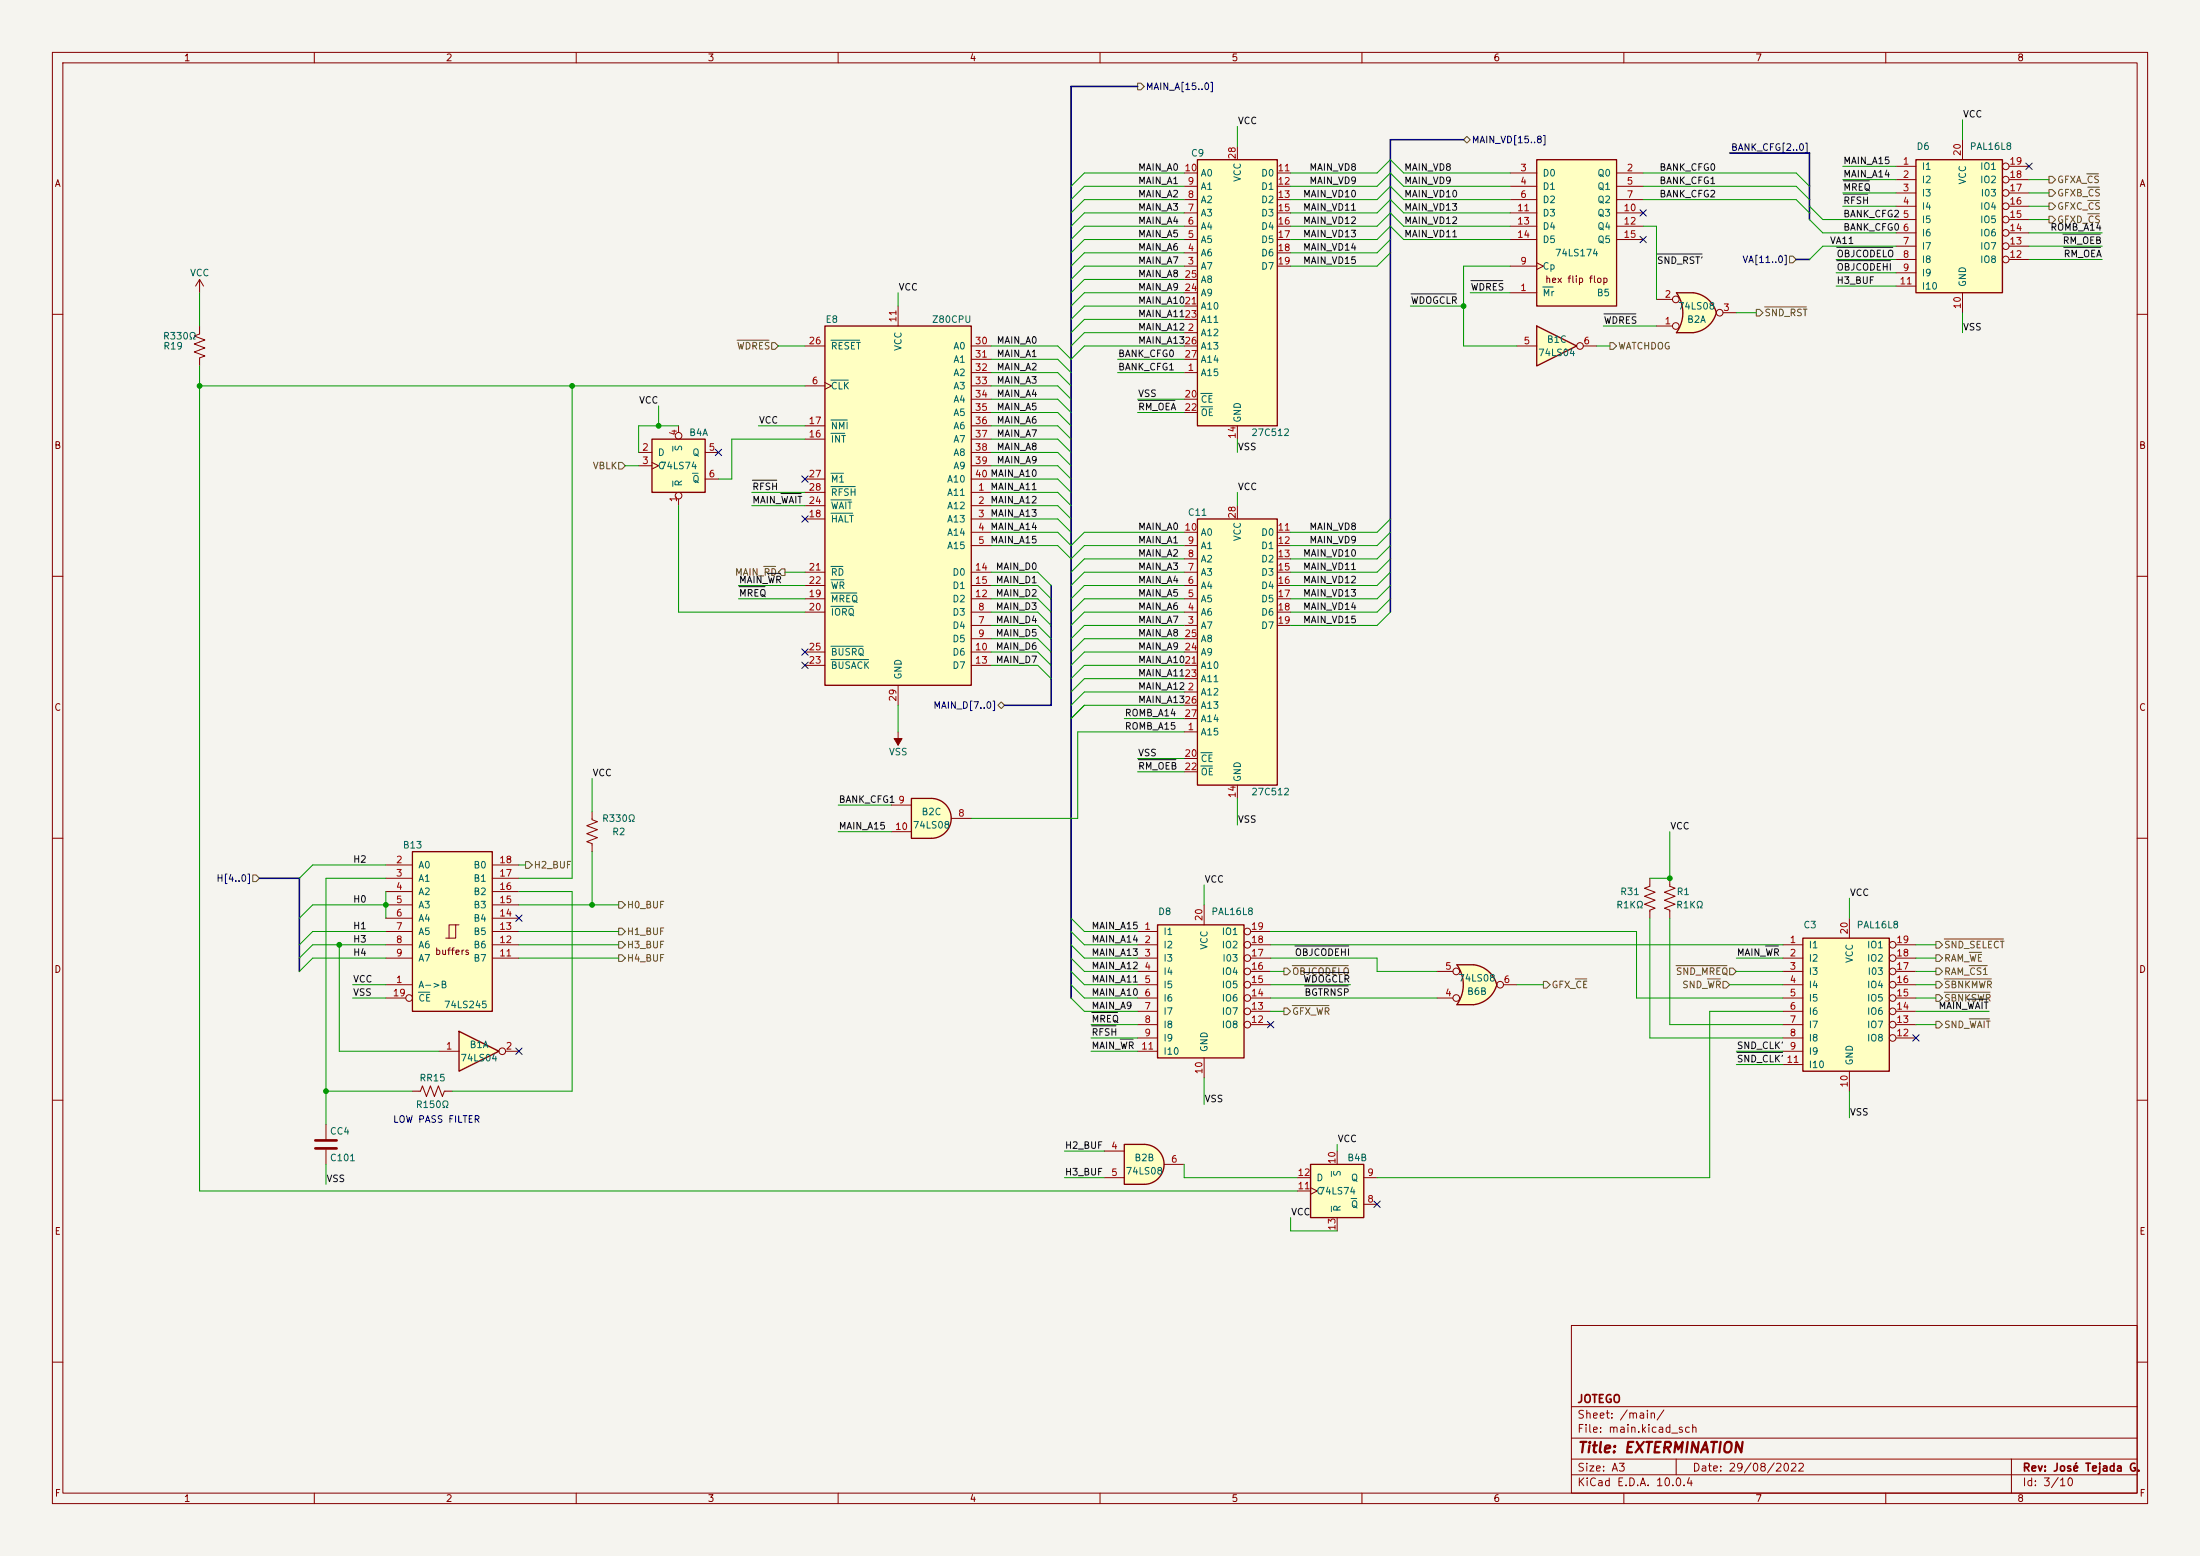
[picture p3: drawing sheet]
<svg xmlns="http://www.w3.org/2000/svg" width="420mm" height="297mm" viewBox="0 0 420 297" stroke-linecap="round" stroke-linejoin="round" font-family="sans-serif">
<path d="M0 0h420v297h-420z" fill="#f5f4ef" stroke="#f5f4ef" stroke-width=".19"/>
<g fill="none" stroke="#840000" stroke-width=".19">
<path d="M10 10h400v277h-400zM12 12h396v273h-396zM60 10v2M110 10v2M160 10v2M210 10v2M260 10v2M310 10v2M360 10v2M10 60h2M408 60h2M10 110h2"/>
<path d="M408 110h2M10 160h2M113 154.9v1.6l1 .3-2 .8 2 .8-2 .7 2 .8-2 .8 1 .3v1.6M408 160h2M315 167.6v1.6l-1.1 .3 2.1 .8-2.1 .8 2.1 .7-2.1 .8 2.1 .8-1 .3v1.6M10 210h2M408 210h2M300 253h108v32h-108zM10 260h2M300 278.5h108M300 274.5h108M300 268.5h108"/>
<path d="M320 278.5v3M384 278.5v6.5M408 260h2M60 285v2M110 285v2M160 285v2M210 285v2M260 285v2M300 281.5h108M310 285v2M360 285v2"/>
</g>
<path d="M78.7 162.6h15.3v30.4h-15.3z" fill="#ffffc2"/>
<g fill="none" stroke="#840000" stroke-width=".19">
<path d="M73.7 165.1h5M73.7 167.6h5M73.7 170.2h5M73.7 172.7h5M73.7 175.3h5M73.7 177.8h5M87 176.5h-1.3v2.6M87.6 176.5h-.6v2.6h-1.9M94 165.1h5.1M94 167.6h5.1M94 170.2h5.1M94 172.7h5.1"/>
<path d="M94 175.3h5.1M94 177.8h5.1M73.7 188h5M73.7 180.3h5M73.7 182.9h5M73.7 190.5h3.8M94 180.3h5.1M94 182.9h5.1"/>
<circle cx="78.1" cy="190.5" r=".63"/>
</g>
<path d="M78.7 162.6h15.3v30.4h-15.3z" fill="none" stroke="#840000" stroke-width=".25"/>
<path d="M79.9 189.4h2.1" fill="none" stroke="#006464" stroke-width=".19"/>
<path d="M87.6 196.9l7.6 3.8-7.6 3.8z" fill="#ffffc2"/>
<path d="M87.6 196.9l7.6 3.8-7.6 3.8z" fill="none" stroke="#840000" stroke-width=".25"/>
<g fill="none" stroke="#840000" stroke-width=".19">
<path d="M78.7 208.3h1.6l.3-1 .8 2 .8-2 .7 2 .8-2 .8 2 .3-1h1.6M83.8 200.7h3.8M96.5 200.7h2.6"/>
<circle cx="95.9" cy="200.7" r=".63"/>
</g>
<path d="M250.2 222.2h10.1v10.2h-10.1z" fill="#ffffc2"/>
<path d="M250.2 222.2h10.1v10.2h-10.1z" fill="none" stroke="#840000" stroke-width=".25"/>
<path d="M255.3 219.7v2.5M247.6 224.8h2.6M247.6 227.3h2.6M250.2 226.7l1.3 .6-1.3 .7M255.3 232.4v2.5M260.3 229.9h2.6M260.3 224.8h2.6" fill="none" stroke="#840000" stroke-width=".19"/>
<path d="M254.2 223.6v1M254.2 230.3v1M257.9 228.8h1.1" fill="none" stroke="#006464" stroke-width=".19"/>
<path d="M278.1 191.8h3.2M278.1 184.2h3.2" fill="none" stroke="#ffffc2" stroke-width=".19"/>
<g fill="#ffffc2" stroke="#ffffc2" stroke-width=".19">
<path d="M281.3 184.1a5.2 5.2 0 0 1 4.4 3.9l-5 1.3z"/>
<path d="M280.8 186.7l4.9 1.3a5.1 5.1 0 0 1-4.4 3.8z"/>
</g>
<path d="M278.1 184.2h3.2v7.6h-3.2a6.6 6.6 0 0 0 0-7.6z" fill="#ffffc2"/>
<path d="M281.3 184.2h-3.2a6.6 6.6 0 0 1 0 7.6h3.2M281.3 184.1a5.2 5.2 0 0 1 4.4 3.9 5.2 5.2 0 0 1-4.4 3.8" fill="none" stroke="#840000" stroke-width=".25"/>
<g fill="none" stroke="#840000" stroke-width=".19">
<path d="M38.1 53.3v2.6M38.1 53.3l-.8 1.3M38.1 53.3l.8 1.3M38.1 62.2v1.6l-1 .3 2 .8-2 .8 2 .7-2 .8 2 .7-1 .4v1.6M274.3 190.5h3.1M274.3 185.4h3.1M287 188h2.6M62.2 214.6v2.8M62.2 219.5v2.7"/>
<circle cx="278" cy="190.5" r=".63"/>
<circle cx="278" cy="185.4" r=".63"/>
<circle cx="286.4" cy="188" r=".63"/>
</g>
<path d="M60.2 217.7h4.1M60.2 219.2h4.1" fill="none" stroke="#840000" stroke-width=".51"/>
<path d="M293.4 30.5h15.2v27.9h-15.2z" fill="#ffffc2"/>
<path d="M293.4 30.5h15.2v27.9h-15.2z" fill="none" stroke="#840000" stroke-width=".25"/>
<g fill="none" stroke="#840000" stroke-width=".19">
<path d="M288.3 33h5.1M288.3 35.6h5.1M288.3 38.1h5.1M308.6 33h5.1M308.6 35.6h5.1M308.6 38.1h5.1M288.3 55.9h5.1M288.3 50.8h5.1M288.3 40.6h5.1M288.3 43.2h5.1M288.3 45.7h5.1M293.4 50.2l1.2 .6-1.2 .6"/>
<path d="M308.6 40.6h5.1M308.6 43.2h5.1M308.6 45.7h5.1"/>
</g>
<path d="M294.5 54.8h2" fill="none" stroke="#006464" stroke-width=".19"/>
<path d="M293.4 62.2l7.6 3.8-7.6 3.9z" fill="#ffffc2"/>
<path d="M293.4 62.2l7.6 3.8-7.6 3.9z" fill="none" stroke="#840000" stroke-width=".25"/>
<g fill="none" stroke="#840000" stroke-width=".19">
<path d="M289.6 66h3.8M302.3 66h2.5"/>
<circle cx="301.6" cy="66" r=".63"/>
</g>
<path d="M365.8 30.5h16.5v25.4h-16.5z" fill="#ffffc2"/>
<path d="M365.8 30.5h16.5v25.4h-16.5z" fill="none" stroke="#840000" stroke-width=".25"/>
<g fill="none" stroke="#840000" stroke-width=".19">
<path d="M361.9 31.8h3.9M361.9 34.3h3.9M361.9 36.8h3.9M361.9 39.4h3.9M374.6 26.7v3.8M383.5 31.8h3.8M383.5 34.3h3.8M383.5 36.8h3.8M383.5 39.4h3.8M361.9 41.9h3.9M361.9 44.5h3.9M361.9 47h3.9"/>
<path d="M361.9 49.5h3.9M361.9 52.1h3.9M361.9 54.6h3.9M374.6 55.9v3.8M383.5 41.9h3.8M383.5 44.5h3.8M383.5 47h3.8M383.5 49.5h3.8"/>
<circle cx="382.9" cy="34.3" r=".63"/>
<circle cx="382.9" cy="31.7" r=".63"/>
<circle cx="382.9" cy="39.4" r=".63"/>
<circle cx="382.9" cy="36.8" r=".63"/>
<circle cx="382.9" cy="49.5" r=".63"/>
<circle cx="382.9" cy="44.4" r=".63"/>
<circle cx="382.9" cy="47" r=".63"/>
<circle cx="382.9" cy="41.9" r=".63"/>
</g>
<path d="M320 55.9h3.2M320 63.5h3.2" fill="none" stroke="#ffffc2" stroke-width=".19"/>
<g fill="#ffffc2" stroke="#ffffc2" stroke-width=".19">
<path d="M323.2 55.9a5.2 5.2 0 0 1 4.5 3.8l-5.1 1.3z"/>
<path d="M322.7 58.4l5 1.3a5.1 5.1 0 0 1-4.5 3.8z"/>
</g>
<path d="M320 55.9h3.2v7.6h-3.2a6.6 6.6 0 0 0 0-7.6z" fill="#ffffc2"/>
<path d="M323.2 55.9h-3.2a6.6 6.6 0 0 1 0 7.6h3.2M323.2 55.9a5.2 5.2 0 0 1 4.5 3.8 5.2 5.2 0 0 1-4.5 3.8" fill="none" stroke="#840000" stroke-width=".25"/>
<g fill="none" stroke="#840000" stroke-width=".19">
<path d="M316.2 57.2h3.1M328.9 59.7h2.6M316.2 62.2h3.1M171.4 139.7v2.5"/>
<circle cx="319.9" cy="57.1" r=".63"/>
<circle cx="328.3" cy="59.7" r=".63"/>
<circle cx="319.9" cy="62.2" r=".63"/>
</g>
<path d="M170.7 141h1.5l-.8 1.2z" fill="#840000" stroke="#840000" stroke-width=".19"/>
<path d="M177.8 152.4a3.8 3.8 0 0 1 3.8 3.8 3.8 3.8 0 0 1-3.8 3.8z" fill="#ffffc2" stroke="#ffffc2" stroke-width=".19"/>
<path d="M174 152.4h3.8v7.6h-3.8z" fill="#ffffc2"/>
<path d="M174 152.4h3.8a3.8 3.8 0 0 1 3.8 3.8 3.8 3.8 0 0 1-3.8 3.8h-3.8z" fill="none" stroke="#840000" stroke-width=".25"/>
<path d="M170.2 153.7h3.8M170.2 158.8h3.8M181.6 156.2h3.8M318.8 167.6v1.6l1 .3-2 .8 2 .8-2 .7 2 .8-2 .8 1 .3v1.6" fill="none" stroke="#840000" stroke-width=".19"/>
<path d="M157.5 62.2h27.9v68.6h-27.9z" fill="#ffffc2"/>
<path d="M157.5 62.2h27.9v68.6h-27.9z" fill="none" stroke="#840000" stroke-width=".25"/>
<g fill="none" stroke="#840000" stroke-width=".19">
<path d="M171.4 58.4v3.8M153.7 73.7h3.8M153.7 66h3.8M157.5 73l1.2 .7-1.2 .6M185.4 73.7h3.8M185.4 66h3.8M185.4 68.6h3.8M185.4 71.1h3.8M185.4 76.2h3.8M185.4 78.7h3.8M153.7 94h3.8M153.7 96.5h3.8"/>
<path d="M153.7 99.1h3.8M153.7 83.8h3.8M153.7 81.3h3.8M153.7 91.4h3.8M185.4 94h3.8M185.4 96.5h3.8M185.4 99.1h3.8M185.4 83.8h3.8M185.4 81.3h3.8M185.4 91.4h3.8M185.4 86.4h3.8M185.4 88.9h3.8"/>
<path d="M153.7 116.8h3.8M153.7 114.3h3.8M153.7 109.2h3.8M153.7 111.8h3.8M185.4 101.6h3.8M185.4 104.1h3.8M185.4 119.4h3.8M185.4 116.8h3.8M185.4 114.3h3.8M185.4 109.2h3.8M185.4 111.8h3.8M153.7 124.5h3.8"/>
<path d="M153.7 127h3.8M171.4 130.8v3.8M185.4 121.9h3.8M185.4 124.5h3.8M185.4 127h3.8"/>
</g>
<g fill="none" stroke="#006464" stroke-width=".19">
<path d="M158.6 72.6h3.3M158.6 64.9h5.5M158.6 82.7h2.7M158.6 80.2h3.2M158.6 98h4.2M158.6 95.4h3.9M158.6 90.3h2.4M158.6 92.9h4.7M158.6 113.2h5M158.6 115.7h4.3M158.6 108.1h2.3M158.6 110.7h2.5"/>
<path d="M158.6 125.9h7.2M158.6 123.4h6.2"/>
</g>
<path d="M344.2 179.1h16.5v25.4h-16.5z" fill="#ffffc2"/>
<path d="M344.2 179.1h16.5v25.4h-16.5z" fill="none" stroke="#840000" stroke-width=".25"/>
<g fill="none" stroke="#840000" stroke-width=".19">
<path d="M353.1 175.3v3.8M340.4 180.3h3.8M340.4 182.9h3.8M340.4 185.4h3.8M340.4 188h3.8M340.4 190.5h3.8M340.4 193h3.8M340.4 195.6h3.8M340.4 198.1h3.8M361.9 180.3h3.9M361.9 182.9h3.9M361.9 185.4h3.9"/>
<path d="M361.9 188h3.9M361.9 190.5h3.9M361.9 193h3.9M361.9 195.6h3.9M361.9 198.1h3.9M340.4 200.7h3.8M340.4 203.2h3.8M353.1 204.5v3.8"/>
<circle cx="361.3" cy="188" r=".63"/>
<circle cx="361.3" cy="198.1" r=".63"/>
<circle cx="361.3" cy="193" r=".63"/>
<circle cx="361.3" cy="195.6" r=".63"/>
<circle cx="361.3" cy="185.4" r=".63"/>
<circle cx="361.3" cy="180.3" r=".63"/>
<circle cx="361.3" cy="182.9" r=".63"/>
<circle cx="361.3" cy="190.5" r=".63"/>
</g>
<path d="M228.6 30.5h15.2v50.8h-15.2z" fill="#ffffc2"/>
<path d="M228.6 30.5h15.2v50.8h-15.2z" fill="none" stroke="#840000" stroke-width=".25"/>
<g fill="none" stroke="#840000" stroke-width=".19">
<path d="M226.1 38.1h2.5M226.1 35.6h2.5M226.1 33h2.5M236.2 27.9v2.6M243.8 38.1h2.6M243.8 35.6h2.6M243.8 33h2.6M226.1 50.8h2.5M226.1 48.3h2.5M226.1 45.7h2.5M226.1 43.2h2.5M226.1 40.6h2.5"/>
<path d="M226.1 58.4h2.5M226.1 55.9h2.5M226.1 53.3h2.5M243.8 50.8h2.6M243.8 48.3h2.6M243.8 45.7h2.6M243.8 43.2h2.6M243.8 40.6h2.6M226.1 71.1h2.5M226.1 63.5h2.5M226.1 76.2h2.5M226.1 78.7h2.5"/>
<path d="M226.1 61h2.5M226.1 66h2.5M226.1 68.6h2.5M236.2 81.3v2.5"/>
</g>
<path d="M229.2 75.1h2.2M229.2 77.6h2.3" fill="none" stroke="#006464" stroke-width=".19"/>
<path d="M218.4 218.4a3.8 3.8 0 0 1 3.8 3.8 3.8 3.8 0 0 1-3.8 3.9z" fill="#ffffc2" stroke="#ffffc2" stroke-width=".19"/>
<path d="M214.6 218.4h3.8v7.7h-3.8z" fill="#ffffc2"/>
<path d="M214.6 218.4h3.8a3.8 3.8 0 0 1 3.8 3.8 3.8 3.8 0 0 1-3.8 3.9h-3.8z" fill="none" stroke="#840000" stroke-width=".25"/>
<path d="M210.8 219.7h3.8M210.8 224.8h3.8M222.2 222.2h3.9" fill="none" stroke="#840000" stroke-width=".19"/>
<path d="M124.5 83.8h10.1v10.2h-10.1z" fill="#ffffc2"/>
<path d="M124.5 83.8h10.1v10.2h-10.1z" fill="none" stroke="#840000" stroke-width=".25"/>
<g fill="none" stroke="#840000" stroke-width=".19">
<path d="M121.9 86.4h2.6M121.9 88.9h2.6M124.5 88.3l1.2 .6-1.2 .6M129.5 81.3v1.3M129.5 95.3v1.2M134.6 86.4h2.6M134.6 91.4h2.6"/>
<circle cx="129.5" cy="94.6" r=".63"/>
<circle cx="129.5" cy="83.2" r=".63"/>
</g>
<path d="M128.4 85.2v.9M128.4 91.8v1M132.2 90.3h1.1" fill="none" stroke="#006464" stroke-width=".19"/>
<path d="M228.6 99.1h15.2v50.8h-15.2z" fill="#ffffc2"/>
<path d="M228.6 99.1h15.2v50.8h-15.2z" fill="none" stroke="#840000" stroke-width=".25"/>
<g fill="none" stroke="#840000" stroke-width=".19">
<path d="M236.2 96.5v2.6M226.1 119.4h2.5M226.1 116.8h2.5M226.1 114.3h2.5M226.1 111.8h2.5M226.1 109.2h2.5M226.1 106.7h2.5M226.1 104.1h2.5M226.1 101.6h2.5M243.8 119.4h2.6M243.8 116.8h2.6M243.8 114.3h2.6"/>
<path d="M243.8 111.8h2.6M243.8 109.2h2.6M243.8 106.7h2.6M243.8 104.1h2.6M243.8 101.6h2.6M226.1 139.7h2.5M226.1 132.1h2.5M226.1 127h2.5M226.1 129.5h2.5M226.1 124.5h2.5M226.1 121.9h2.5M226.1 134.6h2.5"/>
<path d="M226.1 137.2h2.5M226.1 144.8h2.5M226.1 147.3h2.5M236.2 149.9v2.5"/>
</g>
<path d="M229.2 143.7h2.2M229.2 146.2h2.3" fill="none" stroke="#006464" stroke-width=".19"/>
<path d="M221 176.5h16.5v25.4h-16.5z" fill="#ffffc2"/>
<path d="M221 176.5h16.5v25.4h-16.5z" fill="none" stroke="#840000" stroke-width=".25"/>
<g fill="none" stroke="#840000" stroke-width=".19">
<path d="M217.2 177.8h3.8M229.9 172.7v3.8M238.8 177.8h3.8M217.2 180.3h3.8M217.2 182.9h3.8M217.2 185.4h3.8M217.2 188h3.8M217.2 190.5h3.8M217.2 193h3.8M217.2 195.6h3.8M217.2 198.1h3.8M238.8 180.3h3.8"/>
<path d="M238.8 182.9h3.8M238.8 185.4h3.8M238.8 188h3.8M238.8 190.5h3.8M238.8 193h3.8M238.8 195.6h3.8M217.2 200.7h3.8M229.9 201.9v3.8"/>
<circle cx="238.1" cy="177.8" r=".63"/>
<circle cx="238.1" cy="185.4" r=".63"/>
<circle cx="238.1" cy="190.5" r=".63"/>
<circle cx="238.1" cy="195.6" r=".63"/>
<circle cx="238.1" cy="193" r=".63"/>
<circle cx="238.1" cy="180.3" r=".63"/>
<circle cx="238.1" cy="182.9" r=".63"/>
<circle cx="238.1" cy="188" r=".63"/>
</g>
<g fill="none" stroke="#725600" stroke-width=".19">
<path d="M217.2 15.9h.6l.6 .6-.6 .6h-.6zM279.4 26.7l.6-.7 .7 .7-.7 .6zM391.2 38.7h.6l.6 .7-.6 .6h-.6zM391.2 33.7h.6l.6 .6-.6 .6h-.6zM391.2 36.2h.6l.6 .6-.6 .7h-.6zM398.4 33.2h2.2M398.6 38.3h2.2M398.6 35.7h2.2M335.3 59.1h.6l.6 .6-.6 .6h-.6zM336.9 58.6h7.9M341.6 48.9h.7l.6 .6-.6 .7h-.7zM391.2 41.3h.6l.6 .6-.6 .6h-.6z"/>
<path d="M398.6 40.8h2.2M140.7 64.9h6.1M147.3 65.4h.7l.6 .6-.6 .7h-.7zM307.3 65.4h.7l.6 .6-.6 .7h-.7zM118.1 88.3h.6l.7 .6-.7 .6h-.6zM145.8 108.1h2.3M149.2 108.6h.7v1.3h-.7l-.6-.7zM190.5 134.6l.6-.6 .7 .6-.7 .7zM48.3 167h.6l.6 .6-.6 .7h-.6zM100.3 164.5h.7l.6 .6-.6 .6h-.7zM118.1 172.1h.6l.7 .6-.7 .7h-.6zM118.1 177.2h.6l.7 .6-.7 .6h-.6z"/>
<path d="M118.1 179.7h.6l.7 .6-.7 .7h-.6zM369.6 179.7h.6l.6 .6-.6 .7h-.6zM371.2 179.2h11.3M118.1 182.2h.6l.7 .7-.7 .6h-.6zM245.1 192.4h.6l.7 .6-.7 .7h-.6zM245.1 184.8h.6l.7 .6-.7 .7h-.6zM246.7 184.3h10.7M246.7 191.9h7M294.6 187.3h.7l.6 .7-.6 .6h-.7zM300.8 186.9h2.1M320 184.3h9.7M325.9 186.9h2.5"/>
<path d="M328.9 187.3h.7l.6 .7-.6 .6h-.7zM330.2 184.8h.6l.7 .6-.7 .7h-.6zM369.6 194.9h.6l.6 .7-.6 .6h-.6zM369.6 184.8h.6l.6 .6-.6 .7h-.6zM369.6 189.9h.6l.6 .6-.6 .6h-.6zM369.6 187.3h.6l.6 .7-.6 .6h-.6zM369.6 182.2h.6l.6 .7-.6 .6h-.6zM371.2 186.9h9M371.2 189.4h8.7M375.9 184.3h3.5M375.9 194.5h3.9M375.9 181.8h2.4"/>
</g>
<g fill="none" stroke="#0f0f0f" stroke-width=".19">
<path d="M351.9 37.1h4.7M351.9 34.5h5M269.4 56.1h8.6M280.8 53.6h6.1M306.2 59.9h6.1M316.4 48.5h8.5M350.6 49.8h10.3M350.6 47.2h10.7M393.8 44.7h7.2M394 47.2h7M217.3 76.4h7M143.6 91.7h4.7"/>
<path d="M149.1 94.2h3.8M141.1 112h4.9M146.5 109.4h2.5M217.3 145h7.2M208.4 195.8h4.7M208.4 193.3h5M213.8 198.3h2.5M247.2 180.6h10.3M248.8 185.6h8.7M249 188.2h8.4M337 180.6h2.5M375.5 190.7h3.9"/>
<path d="M331.6 200.9h8.7"/>
</g>
<path d="M217.2 16.5h-12.7v174M279.4 26.7h-14v90.1M330.2 29.2h15.2v12.7M342.9 49.5h2.5M200.7 111.8v22.8h-8.9M49.5 167.6h7.6v17.8" fill="none" stroke="#000084" stroke-width=".3"/>
<g fill="none" stroke="#009600" stroke-width=".19">
<path d="M226.1 38.1h-19.1l-2.5 2.5M226.1 33h-19.1l-2.5 2.6M226.1 35.6h-19.1l-2.5 2.5M236.2 24.1v3.8M246.4 38.1h16.5l2.5-2.5 2.6 2.5h20.3M246.4 33h16.5l2.5-2.5 2.6 2.5h20.3M246.4 35.6h16.5l2.5-2.6 2.6 2.6h20.3M313.7 38.1h29.2l2.5 2.5M313.7 33h29.2l2.5 2.6M313.7 35.6h29.2l2.5 2.5M345.4 39.4l2.6 2.5h13.9M351.8 36.8h10.1"/>
<path d="M351.8 39.4h10.1M351.8 34.3h10.1M351.8 31.8h10.1M374.6 22.9v3.8M387.3 36.8h3.9M387.3 39.4h3.9M387.3 34.3h3.9M38.1 55.9v6.3M171.4 55.9v2.5M226.1 55.9h-19.1l-2.5 2.5M226.1 58.4h-19.1l-2.5 2.6M226.1 43.2h-19.1l-2.5 2.5"/>
<path d="M226.1 50.8h-19.1l-2.5 2.5M226.1 40.6h-19.1l-2.5 2.6M226.1 45.7h-19.1l-2.5 2.6M226.1 48.3h-19.1l-2.5 2.5M226.1 53.3h-19.1l-2.5 2.6M246.4 43.2h16.5l2.5-2.6 2.6 2.6h20.3M246.4 40.6h16.5l2.5-2.5 2.6 2.5h20.3M246.4 45.7h16.5l2.5-2.5 2.6 2.5h20.3M265.4 48.3l-2.5 2.5h-16.5M265.4 45.7l-2.5 2.6h-16.5M269.2 58.4h10.2M280.7 55.9h7.6"/>
<path d="M288.3 50.8h-8.9v15.2h10.2M313.7 43.2h2.5v14M331.5 59.7h3.8M345.4 41.9l2.6 2.6h13.9M350.5 49.5h11.4M350.5 52.1h11.4M350.5 54.6h11.4M361.9 47h-13.9l-2.6 2.5M374.6 59.7v3.8M387.3 41.9h3.9M387.3 47h14M387.3 49.5h14"/>
<path d="M387.3 44.5h14M38.1 73.7h115.6M38.1 69.9v157.4h209.5M109.2 73.7v93.9h-10.1M125.7 77.5v3.8M148.6 66h5.1M189.2 73.7h12.7l2.6 2.5M189.2 66h12.7l2.6 2.6 2.5-2.6h19.1M189.2 71.1h12.7l2.6 2.6M189.2 68.6h12.7l2.6 2.5M189.2 76.2h12.7l2.6 2.5M189.2 78.7h12.7l2.6 2.6"/>
<path d="M213.4 71.1h12.7M213.4 68.6h12.7M217.2 76.2h8.9M217.2 78.7h8.9M226.1 63.5h-19.1l-2.5 2.5M226.1 61h-19.1l-2.5 2.5M304.8 66h2.5M306.1 62.2h10.1M119.4 88.9h2.5M129.5 96.5v20.3h24.2M129.5 81.3h-7.6v5.1M143.5 96.5h10.2"/>
<path d="M143.5 94h10.2M144.8 81.3h8.9M153.7 83.8h-14v7.6h-2.5M189.2 96.5h12.7l2.6 2.6M189.2 86.4h12.7l2.6 2.5M189.2 88.9h12.7l2.6 2.5M189.2 94h12.7l2.6 2.5M189.2 81.3h12.7l2.6 2.5M189.2 91.4h12.7l2.6 2.6M189.2 83.8h12.7l2.6 2.6M189.2 99.1h12.7l2.6 2.5M236.2 83.8v2.6"/>
<path d="M236.2 94v2.5M265.4 99.1l-2.5 2.5h-16.5M141 114.3h12.7M141 111.8h12.7M149.9 109.2h3.8M189.2 114.3h8.9l2.6 2.5M189.2 109.2h8.9l2.6 2.6M189.2 116.8h8.9l2.6 2.6M189.2 104.1h12.7l2.6 2.6 2.5-2.6h19.1M189.2 111.8h8.9l2.6 2.5M189.2 119.4h8.9l2.6 2.5M189.2 101.6h12.7l2.6 2.5 2.5-2.5h19.1"/>
<path d="M226.1 114.3h-19.1l-2.5 2.5M226.1 109.2h-19.1l-2.5 2.6M226.1 116.8h-19.1l-2.5 2.6M226.1 111.8h-19.1l-2.5 2.5M226.1 106.7h-19.1l-2.5 2.5M226.1 119.4h-19.1l-2.5 2.5M265.4 111.8l-2.5 2.5h-16.5M265.4 106.7l-2.5 2.5h-16.5M265.4 114.3l-2.5 2.5h-16.5M265.4 101.6l-2.5 2.5h-16.5M265.4 109.2l-2.5 2.6h-16.5M265.4 104.1l-2.5 2.6h-16.5"/>
<path d="M265.4 116.8l-2.5 2.6h-16.5M171.4 134.6v5.1M189.2 127h8.9l2.6 2.5M189.2 124.5h8.9l2.6 2.5M189.2 121.9h8.9l2.6 2.6M214.6 137.2h11.5M226.1 139.7h-20.4v16.5h-20.3M226.1 127h-19.1l-2.5 2.5M226.1 124.5h-19.1l-2.5 2.5M226.1 121.9h-19.1l-2.5 2.6M226.1 134.6h-19.1l-2.5 2.6M226.1 129.5h-19.1l-2.5 2.6"/>
<path d="M226.1 132.1h-19.1l-2.5 2.5M113 148.6v6.3M160 153.7h10.2M160 158.8h10.2M217.2 144.8h8.9M217.2 147.3h8.9M236.2 152.4v5.1M318.8 158.8v8.8h-3.8M73.7 177.8h-14l-2.6 2.5M73.7 165.1h-14l-2.6 2.5M73.7 167.6h-11.5v47M73.7 172.7h-14l-2.6 2.6"/>
<path d="M73.7 170.2v5.1M99.1 177.8h19M99.1 165.1h1.2M99.1 170.2h10.1v38.1h-22.8M99.1 172.7h19M113 162.6v10.1M204.5 175.3l2.5 2.5h10.2M204.5 177.8l2.5 2.5h10.2M229.9 168.9v3.8M242.6 177.8h69.8v12.7h28M315 175.3v22.8h25.4M318.8 175.3v20.3h21.6"/>
<path d="M353.1 171.5v3.8M64.8 180.3v20.4h19M67.3 188h6.4M67.3 190.5h6.4M73.7 180.3h-14l-2.6 2.6M73.7 182.9h-14l-2.6 2.5M99.1 180.3h19M99.1 182.9h19M204.5 190.5l2.5 2.5h10.2M204.5 182.9l2.5 2.5h10.2M204.5 185.4l2.5 2.6h10.2M204.5 180.3l2.5 2.6h10.2"/>
<path d="M204.5 188l2.5 2.5h10.2M208.3 198.1h8.9M208.3 195.6h8.9M242.6 193h2.5M242.6 185.4h2.5M242.6 182.9h20.3v2.5h11.4M242.6 188h15.2M242.6 180.3h97.8M242.6 190.5h31.7M289.6 188h5M330.2 188h10.2M331.5 185.4h8.9"/>
<path d="M331.5 182.9h8.9M340.4 193h-14v31.8h-63.5M365.8 193h13.9M365.8 185.4h3.8M365.8 188h3.8M365.8 180.3h3.8M365.8 182.9h3.8M365.8 190.5h3.8M365.8 195.6h3.8M62.2 208.3h16.5M203.2 219.7h7.6M208.3 200.7h8.9"/>
<path d="M229.9 205.7v5.1M255.3 218.4v1.3M331.5 200.7h8.9M331.5 203.2h8.9M353.1 208.3v5.1M62.2 222.2v3.9M203.2 224.8h7.6M226.1 222.2v2.6h21.5M246.4 232.4v2.5h8.9"/>
</g>
<g fill="none" stroke="#000084" stroke-width=".19">
<path d="M386.7 31.1l1.3 1.3M388 31.1l-1.3 1.3M313.1 45.1l1.2 1.2M313.1 40l1.2 1.2M314.3 45.1l-1.2 1.2M314.3 40l-1.2 1.2M136.6 85.8l1.2 1.2M137.8 85.8l-1.2 1.2M153.1 90.8l1.2 1.2M153.1 98.5l1.2 1.2M154.3 90.8l-1.2 1.2M154.3 98.5l-1.2 1.2"/>
<path d="M153.1 126.4l1.2 1.2M153.1 123.9l1.2 1.2M154.3 126.4l-1.2 1.2M154.3 123.9l-1.2 1.2M98.5 174.7l1.2 1.2M99.7 174.7l-1.2 1.2M242 195l1.2 1.2M243.2 195l-1.2 1.2M365.2 197.5l1.2 1.2M366.4 197.5l-1.2 1.2M98.5 200.1l1.2 1.2M99.7 200.1l-1.2 1.2"/>
<path d="M262.3 229.3l1.2 1.2M263.5 229.3l-1.2 1.2"/>
</g>
<g fill="#009600" stroke="#009600" stroke-width=".19">
<circle cx="125.7" cy="81.3" r=".46"/>
<circle cx="279.4" cy="58.4" r=".46"/>
<circle cx="318.8" cy="167.6" r=".46"/>
<circle cx="109.2" cy="73.7" r=".46"/>
<circle cx="73.7" cy="172.7" r=".46"/>
<circle cx="113" cy="172.7" r=".46"/>
<circle cx="62.2" cy="208.3" r=".46"/>
<circle cx="64.8" cy="180.3" r=".46"/>
<circle cx="38.1" cy="73.7" r=".46"/>
</g>
<text font-size="2" fill="#840000" x="301" y="277.8">Title: EXTERMINATION</text>
<g font-size="1.5" fill="#840000">
<text x="301" y="268.1">JOTEGO</text>
<text x="301" y="273.8">File: main.kicad_sch</text>
<text x="301" y="271.1">Sheet: /main/</text>
<text x="301" y="281.2">Size: A3</text>
<text x="323" y="281.2">Date: 29/08/2022</text>
<text x="386" y="281.2">Rev: José Tejada G.</text>
<text x="301" y="284">KiCad E.D.A. 10.0.4</text>
<text x="386" y="284">Id: 3/10</text>
</g>
<g font-size="1.3" fill="#840000">
<text x="35" y="12">1</text>
<text x="85" y="12">2</text>
<text x="135" y="12">3</text>
<text x="185" y="12">4</text>
<text x="235" y="12">5</text>
<text x="285" y="12">6</text>
<text x="335" y="12">7</text>
<text x="385" y="12">8</text>
<text x="10.3" y="36">A</text>
<text x="408.3" y="36">A</text>
<text x="294.9" y="54.3">hex flip flop</text>
<text x="10.3" y="86">B</text>
<text x="408.2" y="86">B</text>
<text x="10.3" y="136">C</text>
<text x="408.2" y="136">C</text>
<text x="10.3" y="186">D</text>
<text x="82.9" y="182.6">buffers</text>
<text x="408.2" y="186">D</text>
<text x="10.3" y="236">E</text>
<text x="408.3" y="236">E</text>
<text x="10.3" y="286">F</text>
<text x="35" y="287">1</text>
<text x="85" y="287">2</text>
<text x="135" y="287">3</text>
<text x="185" y="287">4</text>
<text x="235" y="287">5</text>
<text x="285" y="287">6</text>
<text x="335" y="287">7</text>
<text x="385" y="287">8</text>
<text x="408.3" y="286">F</text>
</g>
<g font-size="1.3" fill="#000084">
<text x="218.6" y="17.5">MAIN_A[15..0]</text>
<text x="280.9" y="27.6">MAIN_VD[15..8]</text>
<text x="330.4" y="29.1">BANK_CFG[2..0]</text>
<text x="332.5" y="50.5">VA[11..0]</text>
<text x="178.1" y="135.6">MAIN_D[7..0]</text>
<text x="41.2" y="168.6">H[4..0]</text>
</g>
<g font-size="1.3" fill="#0f0f0f">
<text x="374.6" y="22.7">VCC</text>
<text x="236.2" y="24">VCC</text>
<text x="217.2" y="32.9">MAIN_A0</text>
<text x="217.2" y="35.4">MAIN_A1</text>
<text x="249.9" y="32.9">MAIN_VD8</text>
<text x="249.9" y="35.4">MAIN_VD9</text>
<text x="268" y="35.4">MAIN_VD9</text>
<text x="268" y="32.9">MAIN_VD8</text>
<text x="316.7" y="35.4">BANK_CFG1</text>
<text x="316.7" y="32.9">BANK_CFG0</text>
<text x="351.8" y="31.6">MAIN_A15</text>
<text x="351.8" y="34.2">MAIN_A14</text>
<text x="217.2" y="40.5">MAIN_A3</text>
<text x="217.2" y="38">MAIN_A2</text>
<text x="248.7" y="40.5">MAIN_VD11</text>
<text x="248.7" y="38">MAIN_VD10</text>
<text x="268" y="38">MAIN_VD10</text>
<text x="268" y="40.5">MAIN_VD13</text>
<text x="316.7" y="38">BANK_CFG2</text>
<text x="351.8" y="41.8">BANK_CFG2</text>
<text x="351.8" y="39.2">RFSH</text>
<text x="351.8" y="36.7">MREQ</text>
<text x="217.2" y="45.6">MAIN_A5</text>
<text x="217.2" y="43.1">MAIN_A4</text>
<text x="248.7" y="45.6">MAIN_VD13</text>
<text x="248.7" y="43.1">MAIN_VD12</text>
<text x="268" y="43.1">MAIN_VD12</text>
<text x="268" y="45.6">MAIN_VD11</text>
<text x="349.2" y="46.9">VA11</text>
<text x="351.8" y="44.3">BANK_CFG0</text>
<text x="391.3" y="44.3">ROMB_A14</text>
<text x="393.7" y="46.9">RM_OEB</text>
<text x="217.2" y="53.2">MAIN_A8</text>
<text x="217.2" y="50.7">MAIN_A7</text>
<text x="217.2" y="48.1">MAIN_A6</text>
<text x="248.7" y="48.1">MAIN_VD14</text>
<text x="248.7" y="50.7">MAIN_VD15</text>
<text x="316.2" y="50.7">SND_RST'</text>
<text x="350.5" y="51.9">OBJCODEHI</text>
<text x="350.5" y="49.4">OBJCODELO</text>
<text x="393.9" y="49.4">RM_OEA</text>
<text x="171.4" y="55.8">VCC</text>
<text x="217.2" y="55.8">MAIN_A9</text>
<text x="217.2" y="58.3">MAIN_A1021</text>
<text x="269.2" y="58.3">WDOGCLR</text>
<text x="280.7" y="55.8">WDRES</text>
<text x="350.5" y="54.5">H3_BUF</text>
<text x="190.2" y="65.9">MAIN_A0</text>
<text x="217.2" y="60.8">MAIN_A1123</text>
<text x="217.2" y="63.4">MAIN_A12</text>
<text x="217.2" y="65.9">MAIN_A1326</text>
<text x="306.1" y="62.1">WDRES</text>
<text x="374.6" y="63.4">VSS</text>
<text x="190.2" y="68.5">MAIN_A1</text>
<text x="190.2" y="71">MAIN_A2</text>
<text x="213.4" y="68.5">BANK_CFG0</text>
<text x="213.4" y="71">BANK_CFG1</text>
<text x="121.9" y="77.3">VCC</text>
<text x="190.2" y="76.1">MAIN_A4</text>
<text x="190.2" y="73.5">MAIN_A3</text>
<text x="217.2" y="76.1">VSS</text>
<text x="144.8" y="81.2">VCC</text>
<text x="190.2" y="83.7">MAIN_A7</text>
<text x="190.2" y="78.6">MAIN_A5</text>
<text x="190.2" y="81.2">MAIN_A6</text>
<text x="217.2" y="78.6">RM_OEA</text>
<text x="190.2" y="88.8">MAIN_A9</text>
<text x="190.2" y="86.2">MAIN_A8</text>
<text x="236.2" y="86.2">VSS</text>
<text x="143.5" y="93.9">RFSH</text>
<text x="189" y="93.9">MAIN_A11</text>
<text x="236.2" y="93.9">VCC</text>
<text x="143.5" y="96.4">MAIN_WAIT</text>
<text x="189" y="98.9">MAIN_A13</text>
<text x="189" y="101.5">MAIN_A14</text>
<text x="189" y="96.4">MAIN_A12</text>
<text x="217.2" y="101.5">MAIN_A0</text>
<text x="249.9" y="101.5">MAIN_VD8</text>
<text x="189" y="104">MAIN_A15</text>
<text x="217.2" y="106.6">MAIN_A2</text>
<text x="217.2" y="104">MAIN_A1</text>
<text x="248.7" y="106.6">MAIN_VD10</text>
<text x="249.9" y="104">MAIN_VD9</text>
<text x="141" y="111.6">MAIN_WR</text>
<text x="190" y="111.6">MAIN_D1</text>
<text x="190" y="109.1">MAIN_D0</text>
<text x="217.2" y="109.1">MAIN_A3</text>
<text x="217.2" y="111.6">MAIN_A4</text>
<text x="248.7" y="111.6">MAIN_VD12</text>
<text x="248.7" y="109.1">MAIN_VD11</text>
<text x="141" y="114.2">MREQ</text>
<text x="190" y="116.7">MAIN_D3</text>
<text x="190" y="119.3">MAIN_D4</text>
<text x="190" y="114.2">MAIN_D2</text>
<text x="217.2" y="119.3">MAIN_A7</text>
<text x="217.2" y="116.7">MAIN_A6</text>
<text x="217.2" y="114.2">MAIN_A5</text>
<text x="248.7" y="114.2">MAIN_VD13</text>
<text x="248.7" y="116.7">MAIN_VD14</text>
<text x="248.7" y="119.3">MAIN_VD15</text>
<text x="190" y="121.8">MAIN_D5</text>
<text x="190" y="124.3">MAIN_D6</text>
<text x="217.2" y="124.3">MAIN_A9</text>
<text x="217.2" y="121.8">MAIN_A8</text>
<text x="190" y="126.9">MAIN_D7</text>
<text x="217.2" y="129.4">MAIN_A1123</text>
<text x="217.2" y="126.9">MAIN_A1021</text>
<text x="217.2" y="132">MAIN_A12</text>
<text x="214.6" y="137">ROMB_A14</text>
<text x="217.2" y="134.5">MAIN_A1326</text>
<text x="214.6" y="139.6">ROMB_A15</text>
<text x="113" y="148.5">VCC</text>
<text x="217.2" y="144.7">VSS</text>
<text x="217.2" y="147.2">RM_OEB</text>
<text x="160" y="153.5">BANK_CFG1</text>
<text x="160" y="158.6">MAIN_A15</text>
<text x="236.2" y="157.4">VSS</text>
<text x="318.8" y="158.6">VCC</text>
<text x="67.3" y="165">H2</text>
<text x="67.3" y="172.6">H0</text>
<text x="229.9" y="168.8">VCC</text>
<text x="353.1" y="171.3">VCC</text>
<text x="67.3" y="177.7">H1</text>
<text x="208.3" y="177.7">MAIN_A15</text>
<text x="67.3" y="180.2">H3</text>
<text x="67.3" y="182.8">H4</text>
<text x="208.3" y="185.3">MAIN_A12</text>
<text x="208.3" y="180.2">MAIN_A14</text>
<text x="208.3" y="182.8">MAIN_A13</text>
<text x="247.1" y="182.8">OBJCODEHI</text>
<text x="331.5" y="182.8">MAIN_WR</text>
<text x="67.3" y="187.8">VCC</text>
<text x="67.3" y="190.4">VSS</text>
<text x="208.3" y="190.4">MAIN_A10</text>
<text x="208.3" y="187.8">MAIN_A11</text>
<text x="248.7" y="187.8">WDOGCLR</text>
<text x="248.9" y="190.4">BGTRNSP</text>
<text x="208.3" y="198">RFSH</text>
<text x="208.3" y="195.5">MREQ</text>
<text x="208.3" y="192.9">MAIN_A9</text>
<text x="370" y="192.9">MAIN_WAIT</text>
<text x="208.3" y="200.5">MAIN_WR</text>
<text x="331.5" y="203.1">SND_CLK' 11</text>
<text x="331.5" y="200.5">SND_CLK'</text>
<text x="229.9" y="210.7">VSS</text>
<text x="353.1" y="213.2">VSS</text>
<text x="203.2" y="219.6">H2_BUF</text>
<text x="255.3" y="218.3">VCC</text>
<text x="62.2" y="225.9">VSS</text>
<text x="203.2" y="224.7">H3_BUF</text>
<text x="246.4" y="232.3">VCC</text>
</g>
<g font-size="1.3" fill="#006464">
<text x="365.8" y="28.9">D6</text>
<text x="375.9" y="28.9">PAL16L8</text>
<text x="227.3" y="30.2">C9</text>
<text x="229.1" y="34">A0</text>
<text x="237.2" y="34.8" transform="rotate(-90 237.2 34.8)">VCC</text>
<text x="240.6" y="34">D0</text>
<text x="294.4" y="34">D0</text>
<text x="304.9" y="34">Q0</text>
<text x="366.8" y="32.7">I1</text>
<text x="366.8" y="35.3">I2</text>
<text x="375.6" y="35.3" transform="rotate(-90 375.6 35.3)">VCC</text>
<text x="377.9" y="35.3">IO2</text>
<text x="377.9" y="32.7">IO1</text>
<text x="229.1" y="41.6">A3</text>
<text x="229.1" y="39.1">A2</text>
<text x="229.1" y="36.5">A1</text>
<text x="240.6" y="36.5">D1</text>
<text x="240.6" y="39.1">D2</text>
<text x="240.6" y="41.6">D3</text>
<text x="294.4" y="36.5">D1</text>
<text x="294.4" y="39.1">D2</text>
<text x="294.4" y="41.6">D3</text>
<text x="304.9" y="36.5">Q1</text>
<text x="304.9" y="39.1">Q2</text>
<text x="304.9" y="41.6">Q3</text>
<text x="366.8" y="37.8">I3</text>
<text x="366.8" y="40.3">I4</text>
<text x="377.9" y="40.3">IO4</text>
<text x="378" y="37.8">I03</text>
<text x="229.1" y="46.7">A5</text>
<text x="229.1" y="44.2">A4</text>
<text x="240.6" y="44.2">D4</text>
<text x="240.6" y="46.7">D5</text>
<text x="294.4" y="44.2">D4</text>
<text x="294.4" y="46.7">D5</text>
<text x="304.9" y="44.2">Q4</text>
<text x="304.9" y="46.7">Q5</text>
<text x="366.8" y="42.9">I5</text>
<text x="366.8" y="45.4">I6</text>
<text x="366.8" y="48">I7</text>
<text x="377.9" y="48">IO7</text>
<text x="377.9" y="45.4">IO6</text>
<text x="377.9" y="42.9">IO5</text>
<text x="36.2" y="53">VCC</text>
<text x="229.1" y="51.8">A7</text>
<text x="229.1" y="49.2">A6</text>
<text x="240.6" y="49.2">D6</text>
<text x="240.6" y="51.8">D7</text>
<text x="294.4" y="51.8">Cp</text>
<text x="296.7" y="49.2">74LS174</text>
<text x="366.8" y="50.5">I8</text>
<text x="366.8" y="53">I9</text>
<text x="377.9" y="50.5">IO8</text>
<text x="229.1" y="59.4">A10</text>
<text x="229.1" y="56.9">A9</text>
<text x="229.1" y="54.3">A8</text>
<text x="294.4" y="56.9">Mr</text>
<text x="304.7" y="56.9">B5</text>
<text x="320.2" y="59.4">74LS08</text>
<text x="366.8" y="55.6">I10</text>
<text x="375.6" y="54.9" transform="rotate(-90 375.6 54.9)">GND</text>
<text x="31" y="65.1">R330Ω</text>
<text x="157.5" y="61.9">E8</text>
<text x="177.8" y="61.9">Z80CPU</text>
<text x="229.1" y="64.5">A12</text>
<text x="229.1" y="61.9">A11</text>
<text x="295.2" y="65.7">B1C</text>
<text x="322" y="61.9">B2A</text>
<text x="31.1" y="67">R19</text>
<text x="158.5" y="67">RESET</text>
<text x="172.4" y="67.1" transform="rotate(-90 172.4 67.1)">VCC</text>
<text x="181.9" y="67">A0</text>
<text x="181.9" y="69.6">A1</text>
<text x="229.1" y="67">A13</text>
<text x="229.1" y="69.6">A14</text>
<text x="293.5" y="68.3">74LS04</text>
<text x="158.5" y="74.6">CLK</text>
<text x="181.9" y="72.1">A2</text>
<text x="181.9" y="74.6">A3</text>
<text x="181.9" y="77.2">A4</text>
<text x="229.1" y="72.1">A15</text>
<text x="229.1" y="77.2">CE</text>
<text x="131.5" y="83.5">B4A</text>
<text x="158.5" y="82.3">NMI</text>
<text x="181.9" y="79.7">A5</text>
<text x="181.9" y="82.3">A6</text>
<text x="229.1" y="79.7">OE</text>
<text x="237.2" y="80.8" transform="rotate(-90 237.2 80.8)">GND</text>
<text x="238.8" y="83.5">27C512</text>
<text x="125.5" y="87.3">D</text>
<text x="125.5" y="89.9">C</text>
<text x="125.9" y="89.9">74LS74</text>
<text x="130.5" y="86.2" transform="rotate(-90 130.5 86.2)">S</text>
<text x="132.1" y="87.3">Q</text>
<text x="158.5" y="84.8">INT</text>
<text x="181.9" y="84.8">A7</text>
<text x="181.9" y="87.3">A8</text>
<text x="181.9" y="89.9">A9</text>
<text x="130.5" y="93" transform="rotate(-90 130.5 93)">R</text>
<text x="132.1" y="92.4">Q</text>
<text x="158.5" y="92.4">M1</text>
<text x="158.5" y="95">RFSH</text>
<text x="180.7" y="95">A11</text>
<text x="180.7" y="92.4">A10</text>
<text x="158.5" y="100">HALT</text>
<text x="158.5" y="97.5">WAIT</text>
<text x="180.7" y="97.5">A12</text>
<text x="180.7" y="100">A13</text>
<text x="226.7" y="98.8">C11</text>
<text x="180.7" y="102.6">A14</text>
<text x="180.7" y="105.1">A15</text>
<text x="229.1" y="107.7">A2</text>
<text x="229.1" y="105.1">A1</text>
<text x="229.1" y="102.6">A0</text>
<text x="237.2" y="103.4" transform="rotate(-90 237.2 103.4)">VCC</text>
<text x="240.6" y="102.6">D0</text>
<text x="240.6" y="105.1">D1</text>
<text x="240.6" y="107.7">D2</text>
<text x="158.5" y="110.2">RD</text>
<text x="158.5" y="112.7">WR</text>
<text x="181.7" y="110.2">D0</text>
<text x="181.7" y="112.7">D1</text>
<text x="229.1" y="112.7">A4</text>
<text x="229.1" y="110.2">A3</text>
<text x="240.6" y="110.2">D3</text>
<text x="240.6" y="112.7">D4</text>
<text x="158.5" y="115.3">MREQ</text>
<text x="158.5" y="117.8">IORQ</text>
<text x="181.7" y="117.8">D3</text>
<text x="181.7" y="115.3">D2</text>
<text x="229.1" y="117.8">A6</text>
<text x="229.1" y="115.3">A5</text>
<text x="240.6" y="115.3">D5</text>
<text x="240.6" y="117.8">D6</text>
<text x="158.5" y="125.4">BUSRQ</text>
<text x="181.7" y="120.4">D4</text>
<text x="181.7" y="122.9">D5</text>
<text x="181.7" y="125.4">D6</text>
<text x="229.1" y="120.4">A7</text>
<text x="229.1" y="125.4">A9</text>
<text x="229.1" y="122.9">A8</text>
<text x="240.6" y="120.4">D7</text>
<text x="158.5" y="128">BUSACK</text>
<text x="172.4" y="129.8" transform="rotate(-90 172.4 129.8)">GND</text>
<text x="181.7" y="128">D7</text>
<text x="229.1" y="128">A10</text>
<text x="229.1" y="130.5">A11</text>
<text x="229.1" y="133.1">A12</text>
<text x="229.1" y="135.6">A13</text>
<text x="229.1" y="140.7">A15</text>
<text x="229.1" y="138.1">A14</text>
<text x="169.6" y="144.5">VSS</text>
<text x="229.1" y="145.8">CE</text>
<text x="229.1" y="148.3">OE</text>
<text x="237.2" y="149.4" transform="rotate(-90 237.2 149.4)">GND</text>
<text x="175.8" y="155.9">B2C</text>
<text x="238.8" y="152.1">27C512</text>
<text x="114.8" y="157.2">R330Ω</text>
<text x="116.8" y="159.7">R2</text>
<text x="174.2" y="158.5">74LS08</text>
<text x="76.8" y="162.3">B13</text>
<text x="79.8" y="166.1">A0</text>
<text x="90.3" y="166.1">B0</text>
<text x="79.8" y="168.6">A1</text>
<text x="79.8" y="171.2">A2</text>
<text x="79.8" y="173.7">A3</text>
<text x="90.3" y="173.7">B3</text>
<text x="90.3" y="171.2">B2</text>
<text x="90.3" y="168.6">B1</text>
<text x="308.4" y="173.7">R1KΩ</text>
<text x="309.2" y="171.2">R31</text>
<text x="319.9" y="173.7">R1KΩ</text>
<text x="320" y="171.2">R1</text>
<text x="79.8" y="176.2">A4</text>
<text x="79.8" y="178.8">A5</text>
<text x="90.3" y="178.8">B5</text>
<text x="90.3" y="176.2">B4</text>
<text x="221" y="175">D8</text>
<text x="222" y="178.8">I1</text>
<text x="231.1" y="175">PAL16L8</text>
<text x="233.1" y="178.8">IO1</text>
<text x="344.2" y="177.5">C3</text>
<text x="354.3" y="177.5">PAL16L8</text>
<text x="79.8" y="181.3">A6</text>
<text x="79.8" y="183.9">A7</text>
<text x="90.3" y="183.9">B7</text>
<text x="90.3" y="181.3">B6</text>
<text x="222" y="181.3">I2</text>
<text x="222" y="183.9">I3</text>
<text x="230.8" y="181.4" transform="rotate(-90 230.8 181.4)">VCC</text>
<text x="233.1" y="181.3">IO2</text>
<text x="233.2" y="183.9">I03</text>
<text x="345.2" y="181.3">I1</text>
<text x="345.2" y="183.9">I2</text>
<text x="354" y="183.9" transform="rotate(-90 354 183.9)">VCC</text>
<text x="356.3" y="183.9">IO2</text>
<text x="356.3" y="181.3">IO1</text>
<text x="79.8" y="188.9">A-&gt;B</text>
<text x="79.8" y="191.5">CE</text>
<text x="222" y="186.4">I4</text>
<text x="222" y="188.9">I5</text>
<text x="222" y="191.5">I6</text>
<text x="233.1" y="191.5">IO6</text>
<text x="233.1" y="188.9">IO5</text>
<text x="233.1" y="186.4">IO4</text>
<text x="278.3" y="187.7">74LS08</text>
<text x="280" y="190.2">B6B</text>
<text x="345.2" y="186.4">I3</text>
<text x="345.2" y="188.9">I4</text>
<text x="345.2" y="191.5">I5</text>
<text x="356.3" y="191.5">IO5</text>
<text x="356.3" y="188.9">IO4</text>
<text x="356.4" y="186.4">I03</text>
<text x="84.7" y="192.7">74LS245</text>
<text x="222" y="194">I7</text>
<text x="222" y="196.6">I8</text>
<text x="233.1" y="196.6">IO8</text>
<text x="233.1" y="194">IO7</text>
<text x="345.2" y="194">I6</text>
<text x="345.2" y="196.6">I7</text>
<text x="356.3" y="196.6">IO7</text>
<text x="356.3" y="194">IO6</text>
<text x="87.8" y="202.9">74LS04</text>
<text x="89.6" y="200.4">B1A</text>
<text x="222" y="199.1">I9</text>
<text x="222" y="201.6">I10</text>
<text x="230.8" y="200.9" transform="rotate(-90 230.8 200.9)">GND</text>
<text x="345.2" y="199.1">I8</text>
<text x="345.2" y="201.6">I9</text>
<text x="354" y="203.5" transform="rotate(-90 354 203.5)">GND</text>
<text x="356.3" y="199.1">IO8</text>
<text x="80" y="206.7">RR15</text>
<text x="345.2" y="204.2">I10</text>
<text x="79.3" y="211.8">R150Ω</text>
<text x="62.9" y="216.9">CC4</text>
<text x="62.9" y="222">C101</text>
<text x="216.5" y="222">B2B</text>
<text x="257.1" y="222">B4B</text>
<text x="214.8" y="224.5">74LS08</text>
<text x="251.2" y="225.8">D</text>
<text x="256.2" y="224.7" transform="rotate(-90 256.2 224.7)">S</text>
<text x="257.8" y="225.8">Q</text>
<text x="251.2" y="228.3">C</text>
<text x="251.6" y="228.3">74LS74</text>
<text x="256.2" y="231.4" transform="rotate(-90 256.2 231.4)">R</text>
<text x="257.8" y="230.8">Q</text>
</g>
<g font-size="1.3" fill="#a90000">
<text x="374.6" y="29.9" transform="rotate(-90 374.6 29.9)">20</text>
<text x="226" y="33">10</text>
<text x="226.6" y="35.5">9</text>
<text x="236.2" y="30.5" transform="rotate(-90 236.2 30.5)">28</text>
<text x="243.8" y="33">11</text>
<text x="243.8" y="35.5">12</text>
<text x="290.1" y="33">3</text>
<text x="290.1" y="35.5">4</text>
<text x="310.4" y="33">2</text>
<text x="310.4" y="35.5">5</text>
<text x="363.1" y="31.7">1</text>
<text x="363.1" y="34.3">2</text>
<text x="383.5" y="34.3">18</text>
<text x="383.5" y="31.7">19</text>
<text x="226.6" y="40.6">7</text>
<text x="226.6" y="38.1">8</text>
<text x="243.8" y="38.1">13</text>
<text x="243.8" y="40.6">15</text>
<text x="289.5" y="40.6">11</text>
<text x="290.1" y="38.1">6</text>
<text x="309.8" y="40.6">10</text>
<text x="310.4" y="38.1">7</text>
<text x="363.1" y="36.8">3</text>
<text x="363.1" y="39.3">4</text>
<text x="363.1" y="41.9">5</text>
<text x="383.5" y="41.9">15</text>
<text x="383.5" y="39.3">16</text>
<text x="383.5" y="36.8">17</text>
<text x="226.6" y="45.7">5</text>
<text x="226.6" y="43.2">6</text>
<text x="243.8" y="43.2">16</text>
<text x="243.8" y="45.7">17</text>
<text x="289.5" y="43.2">13</text>
<text x="289.5" y="45.7">14</text>
<text x="309.8" y="43.2">12</text>
<text x="309.8" y="45.7">15</text>
<text x="363.1" y="44.4">6</text>
<text x="363.1" y="47">7</text>
<text x="383.5" y="47">13</text>
<text x="383.5" y="44.4">14</text>
<text x="226" y="53.3">25</text>
<text x="226.6" y="50.8">3</text>
<text x="226.6" y="48.2">4</text>
<text x="243.8" y="48.2">18</text>
<text x="243.8" y="50.8">19</text>
<text x="290.1" y="50.8">9</text>
<text x="363.1" y="49.5">8</text>
<text x="363.1" y="52">9</text>
<text x="383.5" y="49.5">12</text>
<text x="226" y="55.9">24</text>
<text x="290.1" y="55.9">1</text>
<text x="317.7" y="57.1">2</text>
<text x="328.9" y="59.7">3</text>
<text x="362.5" y="54.6">11</text>
<text x="374.6" y="59.1" transform="rotate(-90 374.6 59.1)">10</text>
<text x="171.4" y="61.6" transform="rotate(-90 171.4 61.6)">11</text>
<text x="226.6" y="63.5">2</text>
<text x="317.7" y="62.2">1</text>
<text x="154.3" y="66">26</text>
<text x="186" y="66">30</text>
<text x="186" y="68.6">31</text>
<text x="186" y="71.1">32</text>
<text x="226" y="68.6">27</text>
<text x="226.6" y="71.1">1</text>
<text x="290.8" y="66">5</text>
<text x="302.2" y="66">6</text>
<text x="154.9" y="73.6">6</text>
<text x="186" y="73.6">33</text>
<text x="186" y="76.2">34</text>
<text x="226" y="76.2">20</text>
<text x="129.5" y="83.3" transform="rotate(-90 129.5 83.3)">4</text>
<text x="154.3" y="83.8">16</text>
<text x="154.3" y="81.3">17</text>
<text x="186" y="78.7">35</text>
<text x="186" y="81.3">36</text>
<text x="186" y="83.8">37</text>
<text x="226" y="78.7">22</text>
<text x="236.2" y="83.9" transform="rotate(-90 236.2 83.9)">14</text>
<text x="122.5" y="86.3">2</text>
<text x="122.5" y="88.9">3</text>
<text x="135.2" y="86.3">5</text>
<text x="186" y="86.3">38</text>
<text x="186" y="88.9">39</text>
<text x="129.5" y="96" transform="rotate(-90 129.5 96)">1</text>
<text x="135.2" y="91.4">6</text>
<text x="154.3" y="91.4">27</text>
<text x="154.3" y="94">28</text>
<text x="186" y="91.4">40 MAIN_A10</text>
<text x="186.6" y="94">1</text>
<text x="154.3" y="99">18</text>
<text x="154.3" y="96.5">24</text>
<text x="186.6" y="96.5">2</text>
<text x="186.6" y="99">3</text>
<text x="186.6" y="101.6">4</text>
<text x="226" y="101.6">10</text>
<text x="236.2" y="99.1" transform="rotate(-90 236.2 99.1)">28</text>
<text x="243.8" y="101.6">11</text>
<text x="186.6" y="104.1">5</text>
<text x="226.6" y="106.7">8</text>
<text x="226.6" y="104.1">9</text>
<text x="243.8" y="104.1">12</text>
<text x="243.8" y="106.7">13</text>
<text x="154.3" y="109.2">21</text>
<text x="154.3" y="111.7">22</text>
<text x="186" y="109.2">14</text>
<text x="186" y="111.7">15</text>
<text x="226.6" y="111.7">6</text>
<text x="226.6" y="109.2">7</text>
<text x="243.8" y="109.2">15</text>
<text x="243.8" y="111.7">16</text>
<text x="154.3" y="114.3">19</text>
<text x="154.3" y="116.8">20</text>
<text x="186" y="114.3">12</text>
<text x="186.6" y="119.4">7</text>
<text x="186.6" y="116.8">8</text>
<text x="226.6" y="119.4">3</text>
<text x="226.6" y="116.8">4</text>
<text x="226.6" y="114.3">5</text>
<text x="243.8" y="114.3">17</text>
<text x="243.8" y="116.8">18</text>
<text x="243.8" y="119.4">19</text>
<text x="154.3" y="124.4">25</text>
<text x="186" y="124.4">10</text>
<text x="186.6" y="121.9">9</text>
<text x="226" y="124.4">24</text>
<text x="226" y="121.9">25</text>
<text x="154.3" y="127">23</text>
<text x="186" y="127">13</text>
<text x="171.4" y="134" transform="rotate(-90 171.4 134)">29</text>
<text x="226" y="137.1">27</text>
<text x="226.6" y="132.1">2</text>
<text x="226.6" y="139.7">1</text>
<text x="226" y="144.8">20</text>
<text x="226" y="147.3">22</text>
<text x="171.4" y="153.6">9</text>
<text x="236.2" y="152.4" transform="rotate(-90 236.2 152.4)">14</text>
<text x="170.8" y="158.7">10</text>
<text x="182.8" y="156.2">8</text>
<text x="75.5" y="165.1">2</text>
<text x="75.5" y="167.6">3</text>
<text x="95.2" y="167.6">17</text>
<text x="95.2" y="165.1">18</text>
<text x="75.5" y="170.2">4</text>
<text x="75.5" y="172.7">5</text>
<text x="95.2" y="172.7">15</text>
<text x="95.2" y="170.2">16</text>
<text x="75.5" y="175.2">6</text>
<text x="75.5" y="177.8">7</text>
<text x="95.2" y="177.8">13</text>
<text x="95.2" y="175.2">14</text>
<text x="218.4" y="177.8">1</text>
<text x="229.8" y="175.9" transform="rotate(-90 229.8 175.9)">20</text>
<text x="238.7" y="177.8">19</text>
<text x="353" y="178.5" transform="rotate(-90 353 178.5)">20</text>
<text x="75.5" y="180.3">8</text>
<text x="75.5" y="182.9">9</text>
<text x="95.2" y="182.9">11</text>
<text x="95.2" y="180.3">12</text>
<text x="218.4" y="180.3">2</text>
<text x="218.4" y="182.9">3</text>
<text x="218.4" y="185.4">4</text>
<text x="238.7" y="185.4">16</text>
<text x="238.7" y="182.9">17</text>
<text x="238.7" y="180.3">18</text>
<text x="275.8" y="185.4">5</text>
<text x="341.6" y="180.3">1</text>
<text x="341.6" y="182.9">2</text>
<text x="341.6" y="185.4">3</text>
<text x="361.9" y="185.4">17</text>
<text x="361.9" y="182.9">18</text>
<text x="361.9" y="180.3">19</text>
<text x="74.9" y="190.5">19</text>
<text x="75.5" y="187.9">1</text>
<text x="218.4" y="187.9">5</text>
<text x="218.4" y="190.5">6</text>
<text x="238.7" y="190.5">14</text>
<text x="238.7" y="187.9">15</text>
<text x="275.8" y="190.5">4</text>
<text x="286.9" y="187.9">6</text>
<text x="341.6" y="187.9">4</text>
<text x="341.6" y="190.5">5</text>
<text x="361.9" y="190.5">15</text>
<text x="361.9" y="187.9">16</text>
<text x="218.4" y="193">7</text>
<text x="218.4" y="195.6">8</text>
<text x="238.7" y="195.6">12</text>
<text x="238.7" y="193">13</text>
<text x="341.6" y="193">6</text>
<text x="341.6" y="195.6">7</text>
<text x="361.9" y="195.6">13</text>
<text x="361.9" y="193">14</text>
<text x="85" y="200.6">1</text>
<text x="96.4" y="200.6">2</text>
<text x="217.8" y="200.6">11</text>
<text x="218.4" y="198.1">9</text>
<text x="341.6" y="198.1">8</text>
<text x="341.6" y="200.6">9</text>
<text x="361.9" y="198.1">12</text>
<text x="229.8" y="205.1" transform="rotate(-90 229.8 205.1)">10</text>
<text x="353" y="207.7" transform="rotate(-90 353 207.7)">10</text>
<text x="212" y="219.7">4</text>
<text x="212" y="224.8">5</text>
<text x="223.4" y="222.2">6</text>
<text x="247.6" y="227.3">11</text>
<text x="247.6" y="224.8">12</text>
<text x="255.2" y="222.3" transform="rotate(-90 255.2 222.3)">10</text>
<text x="260.9" y="224.8">9</text>
<text x="260.9" y="229.8">8</text>
<text x="255.2" y="235" transform="rotate(-90 255.2 235)">13</text>
</g>
<g font-size="1.3" fill="#725600">
<text x="392.6" y="35.3">GFXA_CS</text>
<text x="392.6" y="40.3">GFXC_CS</text>
<text x="392.6" y="37.8">GFXB_CS</text>
<text x="392.6" y="42.9">GFXD_CS</text>
<text x="336.7" y="60.7">SND_RST</text>
<text x="140.6" y="67">WDRES</text>
<text x="308.8" y="67">WATCHDOG</text>
<text x="113.1" y="89.9">VBLK</text>
<text x="140.2" y="110.2">MAIN_RD</text>
<text x="101.8" y="166.1">H2_BUF</text>
<text x="119.6" y="173.7">H0_BUF</text>
<text x="119.6" y="178.8">H1_BUF</text>
<text x="119.6" y="183.9">H4_BUF</text>
<text x="119.6" y="181.3">H3_BUF</text>
<text x="371" y="181.3">SND_SELECT</text>
<text x="371" y="183.9">RAM_WE</text>
<text x="246.6" y="186.4">OBJCODELO</text>
<text x="296.1" y="188.9">GFX_CE</text>
<text x="319.8" y="186.4">SND_MREQ</text>
<text x="321" y="188.9">SND_WR</text>
<text x="371" y="186.4">RAM_CS1</text>
<text x="371" y="191.5">SBNKSWR</text>
<text x="371" y="188.9">SBNKMWR</text>
<text x="246.6" y="194">GFX_WR</text>
<text x="371" y="196.6">SND_WAIT</text>
</g>
<text font-size="1.3" fill="#0000c2" x="74.9" y="214.6">LOW PASS FILTER</text>
</svg>
